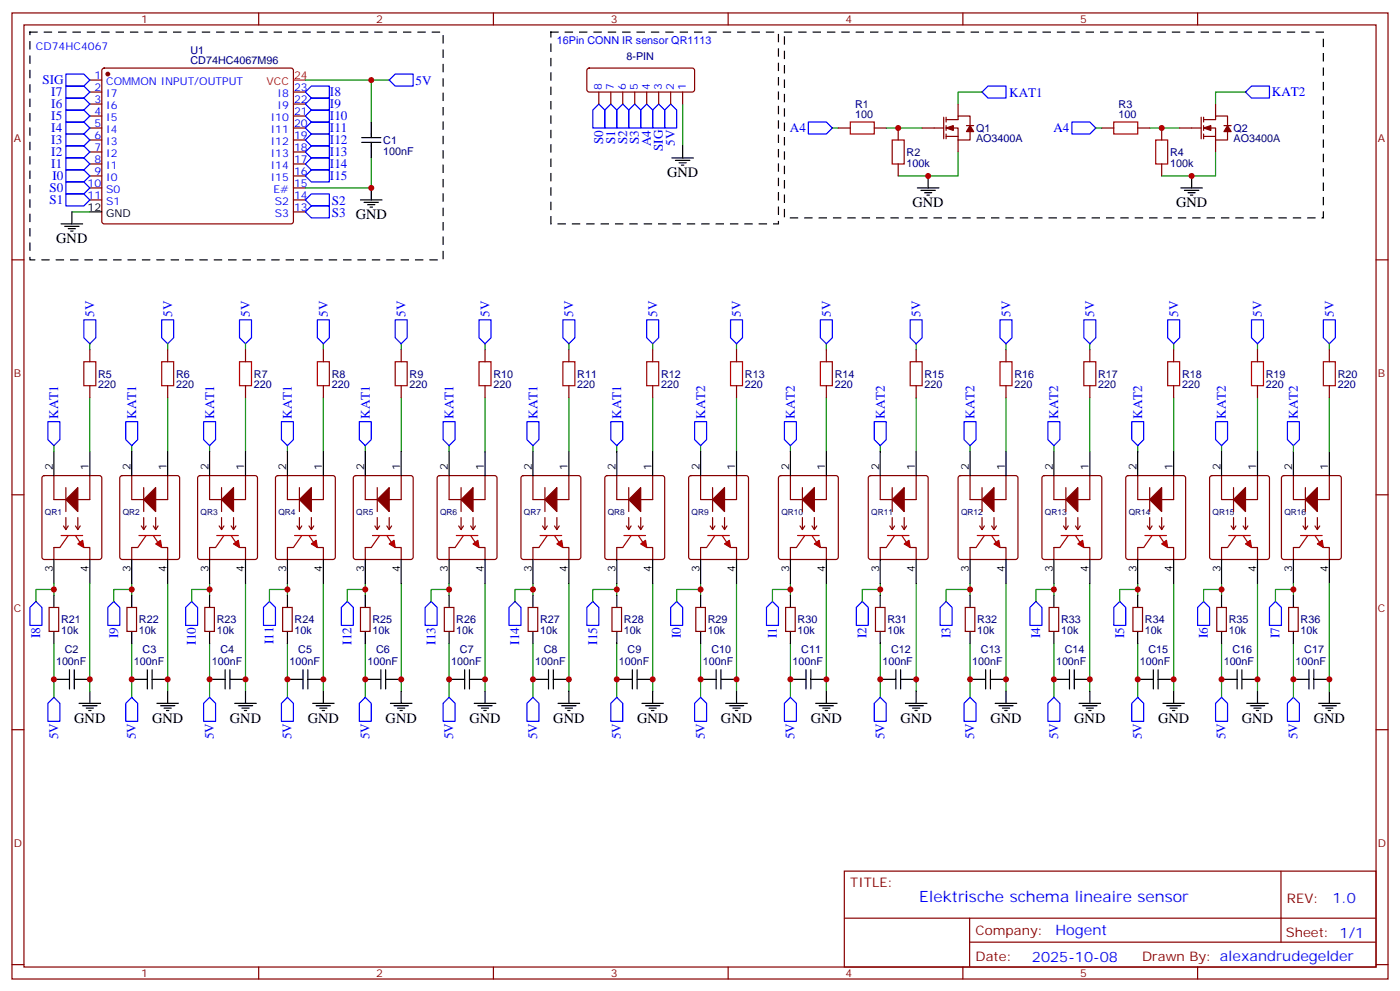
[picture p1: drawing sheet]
<svg xmlns="http://www.w3.org/2000/svg" width="412mm" height="292mm" viewBox="0 0 412 292" stroke-linecap="round" stroke-linejoin="round" font-family="sans-serif">
<g fill="none" stroke="#870000" stroke-width=".35">
<path d="M3.5 3.8h405.4v284.3h-405.4zM7.1 7.3h398.2v277.3h-398.2zM76.2 3.8v3.5M145.3 3.8v3.5M214.5 3.8v3.5M283.6 3.8v3.5M352.8 3.8v3.5M26.5 37.7h3.5M26.5 23.6h3.5M26.5 27.1h3.5M26.5 30.6h3.5M26.5 34.1h3.5"/>
<path d="M30.2 20.2l.5-.2h55l.5 .2 .2 .5v44.5l-.2 .5-.5 .2h-55l-.5-.2-.2-.5v-44.5zM86.4 37.7h3.6M86.4 27.1h3.6M86.4 30.6h3.6M86.4 34.1h3.6M173.1 20.2l.5-.2h30.3l.5 .2 .2 .5v5.7l-.2 .5-.5 .2h-30.3l-.5-.2-.2-.5v-5.7zM176.4 27.1v3.5M179.9 27.1v3.5M183.4 27.1v3.5M187 27.1v3.5M190.5 27.1v3.5M194 27.1v3.5"/>
<path d="M197.6 27.1v3.5M201.1 27.1v3.5M246.9 37.7h3.6M257.5 37.7h3.6M264.6 37.7v3.5M271.6 37.7h6.4M278 34.5v6.4M278.7 35.2h3.5v-1.1h3.6v3.6M278.7 37.7h3.5v3.5M278.7 34.5v1.4M278.7 37v1.4M278.7 39.4v1.5"/>
<path d="M282.2 30.6v3.5M284.7 37h2.1M285.8 38.4v2.8h-3.6M324.6 37.7h3.5M335.1 37.7h3.6M342.2 37.7v3.5M347.5 37.7h6.3M353.8 34.5v6.4M354.5 35.2h3.6v-1.1h3.5v3.6M354.5 37.7h3.6v3.5M354.5 34.5v1.4M354.5 37v1.4"/>
<path d="M354.5 39.4v1.5M358.1 30.6v3.5M360.5 37h2.2M361.6 38.4v2.8h-3.5M26.5 41.2h3.5M26.5 44.7h3.5M26.5 48.3h3.5M26.5 51.8h3.5M26.5 55.3h3.5M26.5 58.8h3.5M86.4 41.2h3.6M86.4 44.7h3.6"/>
<path d="M86.4 48.3h3.6M86.4 51.8h3.6M86.4 55.3h3.6M86.4 58.8h3.6M264.6 48.3v3.5M278.7 40.1h3.5M282.2 41.2v3.5M342.2 48.3v3.5M354.5 40.1h3.6M358.1 41.2v3.5M3.5 76.5h3.6M86.4 62.4h3.6"/>
<path d="M405.3 76.5h3.6M26.5 102.9v3.6M26.5 113.5v3.6M49.4 102.9v3.6M49.4 113.5v3.6M72.3 102.9v3.6M72.3 113.5v3.6M95.2 102.9v3.6M95.2 113.5v3.6M118.2 102.9v3.6M118.2 113.5v3.6M142.9 102.9v3.6"/>
<path d="M142.9 113.5v3.6M167.6 102.9v3.6M167.6 113.5v3.6M192.3 102.9v3.6M192.3 113.5v3.6M217 102.9v3.6M217 113.5v3.6M243.4 102.9v3.6M243.4 113.5v3.6M269.9 102.9v3.6M269.9 113.5v3.6M296.3 102.9v3.6"/>
<path d="M296.3 113.5v3.6M321 102.9v3.6M321 113.5v3.6M345.7 102.9v3.6M345.7 113.5v3.6M370.4 102.9v3.6M370.4 113.5v3.6M391.6 102.9v3.6M391.6 113.5v3.6M15.9 140v7h10.6v-7M38.8 140v7h10.6v-7M61.7 140v7h10.6v-7"/>
<path d="M84.7 140v7h10.5v-7M107.6 140v7h10.6v-7M132.3 140v7h10.6v-7M157 140v7h10.6v-7M181.7 140v7h10.6v-7M206.4 140v7h10.6v-7M232.8 140v7h10.6v-7M259.3 140v7h10.6v-7M285.8 140v7h10.5v-7M310.4 140v7h10.6v-7M335.1 140v7h10.6v-7M359.8 140v7h10.6v-7"/>
<path d="M381 140v7h10.6v-7M3.5 145.6h3.6M12.6 140.2l.5-.2h16.2l.5 .2 .2 .5v23.3l-.2 .5-.5 .2h-16.2l-.5-.3-.3-.4v-23.3zM18.7 154.8l.7 1.1M19.4 143.5v7.1M19.4 152.3v3.6M20.1 154.8l-.7 1.1M22.2 154.8l.7 1.1M22.9 152.3v3.6M23.6 154.8l-.7 1.1M35.5 140.2l.5-.2h16.2l.5 .2 .2 .5v23.3l-.2 .5-.5 .2h-16.2l-.5-.3-.2-.4v-23.3zM41.6 154.8l.7 1.1"/>
<path d="M42.3 143.5v7.1M42.3 152.3v3.6M43 154.8l-.7 1.1M45.2 154.8l.7 1.1M45.9 152.3v3.6M46.6 154.8l-.7 1.1M58.4 140.2l.5-.2h16.2l.5 .2 .2 .5v23.3l-.2 .5-.5 .2h-16.2l-.5-.3-.2-.4v-23.3zM64.6 154.8l.7 1.1M65.3 143.5v7.1M65.3 152.3v3.6M66 154.8l-.7 1.1M68.1 154.8l.7 1.1"/>
<path d="M68.8 152.3v3.6M69.5 154.8l-.7 1.1M81.4 140.2l.4-.2h16.3l.5 .2 .2 .5v23.3l-.3 .5-.4 .2h-16.3l-.5-.3-.2-.4v-23.3zM87.5 154.8l.7 1.1M88.2 143.5v7.1M88.2 152.3v3.6M88.9 154.8l-.7 1.1M91 154.8l.7 1.1M91.7 152.3v3.6M92.4 154.8l-.7 1.1M104.3 140.2l.5-.2h16.2l.5 .2 .2 .5v23.3l-.2 .5-.5 .2h-16.2l-.5-.3-.2-.4v-23.3zM110.4 154.8l.7 1.1"/>
<path d="M111.1 143.5v7.1M111.1 152.3v3.6M111.8 154.8l-.7 1.1M113.9 154.8l.8 1.1M114.7 152.3v3.6M115.4 154.8l-.7 1.1M129 140.2l.5-.2h16.2l.5 .2 .2 .5v23.3l-.2 .5-.5 .2h-16.2l-.5-.3-.2-.4v-23.3zM135.1 154.8l.7 1.1M135.8 143.5v7.1M135.8 152.3v3.6M136.5 154.8l-.7 1.1M138.6 154.8l.7 1.1"/>
<path d="M139.3 152.3v3.6M140.1 154.8l-.8 1.1M153.7 140.2l.5-.2h16.2l.5 .2 .2 .5v23.3l-.2 .5-.5 .2h-16.2l-.5-.3-.2-.4v-23.3zM159.8 154.8l.7 1.1M160.5 143.5v7.1M160.5 152.3v3.6M161.2 154.8l-.7 1.1M163.3 154.8l.7 1.1M164 152.3v3.6M164.7 154.8l-.7 1.1M178.4 140.2l.5-.2h16.2l.5 .2 .2 .5v23.3l-.2 .5-.5 .2h-16.2l-.5-.3-.2-.4v-23.3zM184.5 154.8l.7 1.1"/>
<path d="M185.2 143.5v7.1M185.2 152.3v3.6M185.9 154.8l-.7 1.1M188 154.8l.7 1.1M188.7 152.3v3.6M189.4 154.8l-.7 1.1M203.1 140.2l.5-.2h16.2l.5 .2 .2 .5v23.3l-.2 .5-.5 .2h-16.2l-.5-.3-.3-.4v-23.3zM209.2 154.8l.7 1.1M209.9 143.5v7.1M209.9 152.3v3.6M210.6 154.8l-.7 1.1M212.7 154.8l.7 1.1"/>
<path d="M213.4 152.3v3.6M214.1 154.8l-.7 1.1M229.5 140.2l.5-.2h16.2l.5 .2 .2 .5v23.3l-.2 .5-.5 .2h-16.2l-.5-.3-.2-.4v-23.3zM235.7 154.8l.7 1.1M236.4 143.5v7.1M236.4 152.3v3.6M237.1 154.8l-.7 1.1M239.2 154.8l.7 1.1M239.9 152.3v3.6M240.6 154.8l-.7 1.1M256 140.2l.5-.2h16.2l.5 .2 .2 .5v23.3l-.2 .5-.5 .2h-16.2l-.5-.3-.2-.4v-23.3zM262.1 154.8l.7 1.1"/>
<path d="M262.8 143.5v7.1M262.8 152.3v3.6M263.5 154.8l-.7 1.1M265.6 154.8l.7 1.1M266.3 152.3v3.6M267.1 154.8l-.8 1.1M282.5 140.2l.4-.2h16.3l.5 .2 .2 .5v23.3l-.3 .5-.4 .2h-16.3l-.5-.3-.2-.4v-23.3zM288.6 154.8l.7 1.1M289.3 143.5v7.1M289.3 152.3v3.6M290 154.8l-.7 1.1M292.1 154.8l.7 1.1"/>
<path d="M292.8 152.3v3.6M293.5 154.8l-.7 1.1M307.2 140.2l.4-.2h16.2l.5 .2 .3 .5v23.3l-.3 .5-.5 .2h-16.2l-.5-.3-.2-.4v-23.3zM313.3 154.8l.7 1.1M314 143.5v7.1M314 152.3v3.6M314.7 154.8l-.7 1.1M316.8 154.8l.7 1.1M317.5 152.3v3.6M318.2 154.8l-.7 1.1M331.8 140.2l.5-.2h16.2l.5 .2 .2 .5v23.3l-.2 .5-.5 .2h-16.2l-.5-.3-.2-.4v-23.3zM338 154.8l.7 1.1"/>
<path d="M338.7 143.5v7.1M338.7 152.3v3.6M339.4 154.8l-.7 1.1M341.5 154.8l.7 1.1M342.2 152.3v3.6M342.9 154.8l-.7 1.1M356.5 140.2l.5-.2h16.2l.5 .2 .2 .5v23.3l-.2 .5-.5 .2h-16.2l-.5-.3-.2-.4v-23.3zM362.7 154.8l.7 1.1M363.4 143.5v7.1M363.4 152.3v3.6M364.1 154.8l-.7 1.1M366.2 154.8l.7 1.1"/>
<path d="M366.9 152.3v3.6M367.6 154.8l-.7 1.1M377.7 140.2l.5-.2h16.2l.5 .2 .2 .5v23.3l-.2 .5-.5 .2h-16.2l-.5-.3-.2-.4v-23.3zM383.8 154.8l.7 1.1M384.5 143.5v7.1M384.5 152.3v3.6M385.2 154.8l-.7 1.1M387.3 154.8l.8 1.1M388.1 152.3v3.6M388.8 154.8l-.7 1.1M405.3 145.6h3.6M14.5 178.8h2.8v7h-2.8z"/>
<path d="M17.6 161.1h-1.7v3.6M24.7 161.1h1.8v3.6M37.4 178.8h2.8v7h-2.8zM40.6 161.1h-1.8v3.6M47.6 161.1h1.8v3.6M60.3 178.8h2.8v7h-2.8zM63.5 161.1h-1.8v3.6M70.6 161.1h1.7v3.6M83.3 178.8h2.8v7h-2.8zM86.4 161.1h-1.7v3.6M93.5 161.1h1.7v3.6M106.2 178.8h2.8v7h-2.8z"/>
<path d="M109.4 161.1h-1.8v3.6M116.4 161.1h1.8v3.6M130.9 178.8h2.8v7h-2.8zM134.1 161.1h-1.8v3.6M141.1 161.1h1.8v3.6M155.6 178.8h2.8v7h-2.8zM158.7 161.1h-1.7v3.6M165.8 161.1h1.8v3.6M180.3 178.8h2.8v7h-2.8zM183.4 161.1h-1.7v3.6M190.5 161.1h1.8v3.6M205 178.8h2.8v7h-2.8z"/>
<path d="M208.1 161.1h-1.7v3.6M215.2 161.1h1.8v3.6M231.4 178.8h2.8v7h-2.8zM234.6 161.1h-1.8v3.6M241.7 161.1h1.7v3.6M257.9 178.8h2.8v7h-2.8zM261.1 161.1h-1.8v3.6M268.1 161.1h1.8v3.6M284.3 178.8h2.9v7h-2.9zM287.5 161.1h-1.7v3.6M294.6 161.1h1.7v3.6M309 178.8h2.9v7h-2.9z"/>
<path d="M312.2 161.1h-1.8v3.6M319.3 161.1h1.7v3.6M333.7 178.8h2.8v7h-2.8zM336.9 161.1h-1.8v3.6M344 161.1h1.7v3.6M358.4 178.8h2.8v7h-2.8zM361.6 161.1h-1.8v3.6M368.7 161.1h1.7v3.6M379.6 178.8h2.8v7h-2.8zM382.8 161.1h-1.8v3.6M389.8 161.1h1.8v3.6M3.5 214.8h3.6"/>
<path d="M405.3 214.8h3.6M248.7 256.4h156.6v28.2h-156.6zM377.3 256.4v20.9M248.7 270.2h156.5M285.6 277.3h119.6M285.6 270.2v14.2M3.5 283.9h3.6M76.2 284.6v3.5M145.3 284.6v3.5M214.5 284.6v3.5M283.6 284.6v3.5M352.8 284.6v3.5"/>
<path d="M405.3 283.9h3.6"/>
</g>
<g fill="#870000" stroke="#870000" stroke-width=".35">
<path d="M19.4 147l3.5-3.5v7.1z"/>
<path d="M42.3 147l3.6-3.5v7.1z"/>
<path d="M65.3 147l3.5-3.5v7.1z"/>
<path d="M88.2 147l3.5-3.5v7.1z"/>
<path d="M111.1 147l3.6-3.5v7.1z"/>
<path d="M135.8 147l3.5-3.5v7.1z"/>
<path d="M160.5 147l3.5-3.5v7.1z"/>
<path d="M185.2 147l3.5-3.5v7.1z"/>
<path d="M209.9 147l3.5-3.5v7.1z"/>
<path d="M236.4 147l3.5-3.5v7.1z"/>
<path d="M262.8 147l3.5-3.5v7.1z"/>
<path d="M289.3 147l3.5-3.5v7.1z"/>
<path d="M314 147l3.5-3.5v7.1z"/>
<path d="M338.7 147l3.5-3.5v7.1z"/>
<path d="M363.4 147l3.5-3.5v7.1z"/>
<path d="M384.5 147l3.6-3.5v7.1z"/>
<path d="M278.7 37.7l2.1-.7v1.4z"/>
<path d="M285.8 37l1 1.7h-2.1z"/>
<path d="M354.5 37.7l2.2-.7v1.4z"/>
<path d="M361.6 37l1.1 1.7h-2.2z"/>
<circle cx="31.7" cy="21.8" r=".53"/>
</g>
<g fill="none" stroke="#000" stroke-width=".35">
<path d="M109.4 35.9v4.6M106.2 58.8h6.3M106.5 40.5h5.7M106.5 41.9h5.7M107.2 59.5h4.3M109.4 41.9v4.6M109.4 55.3v3.5M197.9 46.5h6.4M199 47.2h4.2M200 47.9h2.1M200.7 48.6h.7M201.1 43v3.5"/>
<path d="M270.2 55.3h6.4M271.3 56h4.2M272.3 56.7h2.2M273 57.4h.8M273.4 51.8v3.5M347.8 55.3h6.4M348.9 56h4.2M350 56.7h2.1M350.7 57.4h.7M351 51.8v3.5M18 65.9h6.3M19 66.6h4.3"/>
<path d="M20.1 67.3h2.1M20.8 68h.7M21.2 62.4v3.5M26.5 62.4h3.5M108.3 60.3h2.1M109 61h.7M15.9 132.9v7.1M26.5 132.9v7.1M38.8 132.9v7.1M49.4 132.9v7.1M61.7 132.9v7.1M72.3 132.9v7.1"/>
<path d="M84.7 132.9v7.1M95.2 132.9v7.1M107.6 132.9v7.1M118.2 132.9v7.1M132.3 132.9v7.1M142.9 132.9v7.1M157 132.9v7.1M167.6 132.9v7.1M181.7 132.9v7.1M192.3 132.9v7.1M206.4 132.9v7.1M217 132.9v7.1"/>
<path d="M232.8 132.9v7.1M243.4 132.9v7.1M259.3 132.9v7.1M269.9 132.9v7.1M285.8 132.9v7.1M296.3 132.9v7.1M310.4 132.9v7.1M321 132.9v7.1M335.1 132.9v7.1M345.7 132.9v7.1M359.8 132.9v7.1M370.4 132.9v7.1"/>
<path d="M381 132.9v7.1M391.6 132.9v7.1M15.9 164.7v7M15.9 175.3v3.5M26.5 164.7v7M38.8 164.7v7M38.8 175.3v3.5M49.4 164.7v7M61.7 164.7v7M61.7 175.3v3.5M72.3 164.7v7M84.7 164.7v7"/>
<path d="M84.7 175.3v3.5M95.2 164.7v7M107.6 164.7v7M107.6 175.3v3.5M118.2 164.7v7M132.3 164.7v7M132.3 175.3v3.5M142.9 164.7v7M157 164.7v7M157 175.3v3.5M167.6 164.7v7M181.7 164.7v7"/>
<path d="M181.7 175.3v3.5M192.3 164.7v7M206.4 164.7v7M206.4 175.3v3.5M217 164.7v7M232.8 164.7v7M232.8 175.3v3.5M243.4 164.7v7M259.3 164.7v7M259.3 175.3v3.5M269.9 164.7v7M285.8 164.7v7"/>
<path d="M285.8 175.3v3.5M296.3 164.7v7M310.4 164.7v7M310.4 175.3v3.5M321 164.7v7M335.1 164.7v7M335.1 175.3v3.5M345.7 164.7v7M359.8 164.7v7M359.8 175.3v3.5M370.4 164.7v7M381 164.7v7"/>
<path d="M381 175.3v3.5M391.6 164.7v7M15.9 185.8v3.6M15.9 200h4.6M20.5 197.1v5.7M21.9 197.1v5.7M21.9 200h4.6M38.8 200h4.6M38.8 185.8v3.6M43.4 197.1v5.7M44.8 200h4.6M44.8 197.1v5.7"/>
<path d="M61.7 200h4.6M61.7 185.8v3.6M66.3 197.1v5.7M67.7 200h4.6M67.7 197.1v5.7M84.7 200h4.6M84.7 185.8v3.6M89.3 197.1v5.7M90.7 200h4.5M90.7 197.1v5.7M107.6 200h4.6M107.6 185.8v3.6"/>
<path d="M112.2 197.1v5.7M113.6 200h4.6M113.6 197.1v5.7M132.3 200h4.6M132.3 185.8v3.6M136.9 197.1v5.7M138.3 200h4.6M138.3 197.1v5.7M157 200h4.6M157 185.8v3.6M161.6 197.1v5.7M163 200h4.6"/>
<path d="M163 197.1v5.7M181.7 200h4.6M181.7 185.8v3.6M186.3 197.1v5.7M187.7 200h4.6M187.7 197.1v5.7M206.4 200h4.6M206.4 185.8v3.6M211 197.1v5.7M212.4 200h4.6M212.4 197.1v5.7M232.8 200h4.6"/>
<path d="M232.8 185.8v3.6M237.4 197.1v5.7M238.8 200h4.6M238.8 197.1v5.7M259.3 200h4.6M259.3 185.8v3.6M263.9 197.1v5.7M265.3 200h4.6M265.3 197.1v5.7M285.8 200h4.5M285.8 185.8v3.6M290.3 197.1v5.7"/>
<path d="M291.7 200h4.6M291.7 197.1v5.7M310.4 200h4.6M310.4 185.8v3.6M315 197.1v5.7M316.4 200h4.6M316.4 197.1v5.7M335.1 200h4.6M335.1 185.8v3.6M339.7 197.1v5.7M341.1 200h4.6M341.1 197.1v5.7"/>
<path d="M359.8 200h4.6M359.8 185.8v3.6M364.4 197.1v5.7M365.8 200h4.6M365.8 197.1v5.7M381 200h4.6M381 185.8v3.6M385.6 197.1v5.7M387 200h4.6M387 197.1v5.7M23.3 207h6.3M24.3 207.7h4.3"/>
<path d="M25.4 208.4h2.1M26.1 209.1h.7M26.5 203.5v3.5M46.2 207h6.4M47.3 207.7h4.2M48.3 208.4h2.1M49 209.1h.7M49.4 203.5v3.5M69.1 207h6.4M70.2 207.7h4.2M71.3 208.4h2.1M72 209.1h.7"/>
<path d="M72.3 203.5v3.5M92.1 207h6.3M93.1 207.7h4.3M94.2 208.4h2.1M94.9 209.1h.7M95.2 203.5v3.5M115 207h6.4M116.1 207.7h4.2M117.1 208.4h2.1M117.8 209.1h.7M118.2 203.5v3.5M139.7 207h6.3"/>
<path d="M140.8 207.7h4.2M141.8 208.4h2.1M142.5 209.1h.7M142.9 203.5v3.5M164.4 207h6.3M165.5 207.7h4.2M166.5 208.4h2.1M167.2 209.1h.7M167.6 203.5v3.5M189.1 207h6.3M190.1 207.7h4.3M191.2 208.4h2.1"/>
<path d="M191.9 209.1h.7M192.3 203.5v3.5M213.8 207h6.3M214.8 207.7h4.3M215.9 208.4h2.1M216.6 209.1h.7M217 203.5v3.5M240.2 207h6.4M241.3 207.7h4.2M242.4 208.4h2.1M243.1 209.1h.7M243.4 203.5v3.5"/>
<path d="M266.7 207h6.3M267.8 207.7h4.2M268.8 208.4h2.1M269.5 209.1h.7M269.9 203.5v3.5M293.2 207h6.3M294.2 207.7h4.2M295.3 208.4h2.1M296 209.1h.7M296.3 203.5v3.5M317.9 207h6.3M318.9 207.7h4.2"/>
<path d="M320 208.4h2.1M320.7 209.1h.7M321 203.5v3.5M342.5 207h6.4M343.6 207.7h4.2M344.7 208.4h2.1M345.4 209.1h.7M345.7 203.5v3.5M367.2 207h6.4M368.3 207.7h4.2M369.4 208.4h2.1M370.1 209.1h.7"/>
<path d="M370.4 203.5v3.5M388.4 207h6.4M389.5 207.7h4.2M390.5 208.4h2.1M391.2 209.1h.7M391.6 203.5v3.5"/>
</g>
<g fill="#a10000" stroke="#a10000" stroke-width=".35">
<path d="M22.9 160.1l1.4-1.1 .4 2.1z"/>
<path d="M45.9 160.1l1.4-1.1 .3 2.1z"/>
<path d="M68.8 160.1l1.4-1.1 .4 2.1z"/>
<path d="M91.7 160.1l1.4-1.1 .4 2.1z"/>
<path d="M114.7 160.1l1.4-1.1 .3 2.1z"/>
<path d="M139.3 160.1l1.5-1.1 .3 2.1z"/>
<path d="M164 160.1l1.5-1.1 .3 2.1z"/>
<path d="M188.7 160.1l1.4-1.1 .4 2.1z"/>
<path d="M213.4 160.1l1.4-1.1 .4 2.1z"/>
<path d="M239.9 160.1l1.4-1.1 .4 2.1z"/>
<path d="M266.3 160.1l1.5-1.1 .3 2.1z"/>
<path d="M292.8 160.1l1.4-1.1 .4 2.1z"/>
<path d="M317.5 160.1l1.4-1.1 .4 2.1z"/>
<path d="M342.2 160.1l1.4-1.1 .4 2.1z"/>
<path d="M366.9 160.1l1.4-1.1 .4 2.1z"/>
<path d="M388.1 160.1l1.4-1.1 .3 2.1z"/>
</g>
<g fill="none" stroke="#a10000" stroke-width=".35">
<path d="M250.5 35.9h7v3.5h-7zM328.1 35.9h7v3.5h-7zM262.8 41.2h3.5v7.1h-3.5zM340.4 41.2h3.6v7.1h-3.6zM24.7 106.5h3.5v7h-3.5zM47.6 106.5h3.6v7h-3.6zM70.6 106.5h3.5v7h-3.5zM93.5 106.5h3.5v7h-3.5zM116.4 106.5h3.5v7h-3.5zM141.1 106.5h3.5v7h-3.5zM165.8 106.5h3.5v7h-3.5zM190.5 106.5h3.5v7h-3.5z"/>
<path d="M215.2 106.5h3.5v7h-3.5zM241.7 106.5h3.5v7h-3.5zM268.1 106.5h3.5v7h-3.5zM294.6 106.5h3.5v7h-3.5zM319.3 106.5h3.5v7h-3.5zM344 106.5h3.5v7h-3.5zM368.7 106.5h3.5v7h-3.5zM389.8 106.5h3.5v7h-3.5zM18 157.6h6.3M20.1 157.6l-2.5 3.5M22.2 157.6l1.4 2.1M40.9 157.6h6.4"/>
<path d="M43 157.6l-2.4 3.5M45.2 157.6l1.4 2.1M63.9 157.6h6.3M66 157.6l-2.5 3.5M68.1 157.6l1.4 2.1M86.8 157.6h6.3M88.9 157.6l-2.5 3.5M91 157.6l1.4 2.1M109.7 157.6h6.4M111.8 157.6l-2.4 3.5M113.9 157.6l1.5 2.1M134.4 157.6h6.4"/>
<path d="M136.5 157.6l-2.4 3.5M138.6 157.6l1.5 2.1M159.1 157.6h6.4M161.2 157.6l-2.5 3.5M163.3 157.6l1.4 2.1M183.8 157.6h6.3M185.9 157.6l-2.5 3.5M188 157.6l1.4 2.1M208.5 157.6h6.3M210.6 157.6l-2.5 3.5M212.7 157.6l1.4 2.1M234.9 157.6h6.4"/>
<path d="M237.1 157.6l-2.5 3.5M239.2 157.6l1.4 2.1M261.4 157.6h6.4M263.5 157.6l-2.4 3.5M265.6 157.6l1.5 2.1M287.9 157.6h6.3M290 157.6l-2.5 3.5M292.1 157.6l1.4 2.1M312.6 157.6h6.3M314.7 157.6l-2.5 3.5M316.8 157.6l1.4 2.1M337.3 157.6h6.3"/>
<path d="M339.4 157.6l-2.5 3.5M341.5 157.6l1.4 2.1M361.9 157.6h6.4M364.1 157.6l-2.5 3.5M366.2 157.6l1.4 2.1M383.1 157.6h6.4M385.2 157.6l-2.4 3.5M387.3 157.6l1.5 2.1"/>
</g>
<g fill="none" stroke="#008700" stroke-width=".35">
<path d="M90 23.6h24.7M109.4 23.6v12.3M201.1 30.6v12.4M245.2 37.7h1.7M261.1 37.7h10.5M289.3 27.1h-7.1v3.5M322.8 37.7h1.8M338.7 37.7h8.8M366.9 27.1h-8.8v3.5M109.4 46.5v8.8h-19.4M282.2 44.7v7.1h-17.6M358.1 44.7v7.1h-15.9"/>
<path d="M21.2 62.4h5.3M26.5 117.1v15.8M26.5 101.2v1.7M49.4 117.1v15.8M49.4 101.2v1.7M72.3 117.1v15.8M72.3 101.2v1.7M95.2 117.1v15.8M95.2 101.2v1.7M118.2 117.1v15.8M118.2 101.2v1.7M142.9 117.1v15.8"/>
<path d="M142.9 101.2v1.7M167.6 117.1v15.8M167.6 101.2v1.7M192.3 117.1v15.8M192.3 101.2v1.7M217 117.1v15.8M217 101.2v1.7M243.4 117.1v15.8M243.4 101.2v1.7M269.9 117.1v15.8M269.9 101.2v1.7M296.3 117.1v15.8"/>
<path d="M296.3 101.2v1.7M321 101.2v1.7M321 117.1v15.8M345.7 117.1v15.8M345.7 101.2v1.7M370.4 117.1v15.8M370.4 101.2v1.7M391.6 117.1v15.8M391.6 101.2v1.7M15.9 131.2v1.7M38.8 131.2v1.7M61.7 131.2v1.7"/>
<path d="M84.7 131.2v1.7M107.6 131.2v1.7M132.3 131.2v1.7M157 131.2v1.7M181.7 131.2v1.7M206.4 131.2v1.7M232.8 131.2v1.7M259.3 131.2v1.7M285.8 131.2v1.7M310.4 131.2v1.7M335.1 131.2v1.7M359.8 131.2v1.7"/>
<path d="M381 131.2v1.7M15.9 173.5h-5.3v3.5M15.9 171.7v3.6M26.5 171.7v31.8M38.8 173.5h-5.3v3.5M38.8 171.7v3.6M49.4 171.7v31.8M61.7 173.5h-5.3v3.5M61.7 171.7v3.6M72.3 171.7v31.8M84.7 173.5h-5.3v3.5M84.7 171.7v3.6"/>
<path d="M95.2 171.7v31.8M107.6 173.5h-5.3v3.5M107.6 171.7v3.6M118.2 171.7v31.8M132.3 173.5h-5.3v3.5M132.3 171.7v3.6M142.9 171.7v31.8M157 173.5h-5.3v3.5M157 171.7v3.6M167.6 171.7v31.8M181.7 173.5h-7.1v3.5M181.7 171.7v3.6"/>
<path d="M192.3 171.7v31.8M206.4 173.5h-7.1v3.5M206.4 171.7v3.6M217 171.7v31.8M232.8 173.5h-5.3v3.5M232.8 171.7v3.6M243.4 171.7v31.8M259.3 173.5h-5.3v3.5M259.3 171.7v3.6M269.9 171.7v31.8M285.8 173.5h-7.1v3.5M285.8 171.7v3.6"/>
<path d="M296.3 171.7v31.8M310.4 173.5h-5.2v3.5M310.4 171.7v3.6M321 171.7v31.8M335.1 173.5h-5.3v3.5M335.1 171.7v3.6M345.7 171.7v31.8M359.8 173.5h-5.3v3.5M359.8 171.7v3.6M370.4 171.7v31.8M381 173.5h-5.3v3.5M381 171.7v3.6"/>
<path d="M391.6 171.7v31.8M15.9 189.4v15.8M38.8 189.4v15.8M61.7 189.4v15.8M84.7 189.4v15.8M107.6 189.4v15.8M132.3 189.4v15.8M157 189.4v15.8M181.7 189.4v15.8M206.4 189.4v15.8M232.8 189.4v15.8M259.3 189.4v15.8"/>
<path d="M285.8 189.4v15.8M310.4 189.4v15.8M335.1 189.4v15.8M359.8 189.4v15.8M381 189.4v15.8"/>
</g>
<g fill="none" stroke="#00f" stroke-width=".35">
<path d="M19.4 21.8h5.3l1.8 1.8-1.8 1.7h-5.3zM19.4 25.3h5.3l1.8 1.8-1.8 1.8h-5.3zM19.4 28.9h5.3l1.8 1.7-1.8 1.8h-5.3zM19.4 32.4h5.3l1.8 1.7-1.8 1.8h-5.3zM19.4 35.9h5.3l1.8 1.8-1.8 1.7h-5.3zM19.4 39.4h5.3l1.8 1.8-1.8 1.8h-5.3zM90 27.1l1.7-1.8h5.3v3.6h-5.3zM90 30.6l1.7-1.7h5.3v3.5h-5.3zM90 34.1l1.7-1.7h5.3v3.5h-5.3zM90 37.7l1.7-1.8h5.3v3.5h-5.3zM116.4 21.8h5.3v3.5h-5.3l-1.7-1.7zM176.4 30.6l1.8 1.8v5.3h-3.6v-5.3z"/>
<path d="M179.9 30.6l1.8 1.8v5.3h-3.5v-5.3zM183.4 30.6l1.8 1.8v5.3h-3.5v-5.3zM187 30.6l1.7 1.8v5.3h-3.5v-5.3zM190.5 30.6l1.8 1.8v5.3h-3.6v-5.3zM194 30.6l1.8 1.8v5.3h-3.5v-5.3zM197.6 30.6l1.7 1.8v5.3h-3.5v-5.3zM238.1 35.9h5.3l1.8 1.8-1.8 1.7h-5.3zM289.3 27.1l1.7-1.8h5.3v3.6h-5.3zM315.7 35.9h5.3l1.8 1.8-1.8 1.7h-5.3zM366.9 27.1l1.8-1.8h5.2v3.6h-5.2zM19.4 43h5.3l1.8 1.7-1.8 1.8h-5.3zM19.4 46.5h5.3l1.8 1.8-1.8 1.7h-5.3z"/>
<path d="M19.4 50h5.3l1.8 1.8-1.8 1.8h-5.3zM19.4 53.6h5.3l1.8 1.7-1.8 1.8h-5.3zM19.4 57.1h5.3l1.8 1.7-1.8 1.8h-5.3zM90 41.2l1.7-1.8h5.3v3.6h-5.3zM90 44.7l1.7-1.7h5.3v3.5h-5.3zM90 48.3l1.7-1.8h5.3v3.5h-5.3zM90 51.8l1.7-1.8h5.3v3.6h-5.3zM90 58.8l1.7-1.7h5.3v3.5h-5.3zM90 62.4l1.7-1.8h5.3v3.5h-5.3zM24.7 94.1h3.5v5.3l-1.7 1.8-1.8-1.8zM47.6 94.1h3.6v5.3l-1.8 1.8-1.8-1.8zM70.6 94.1h3.5v5.3l-1.8 1.8-1.7-1.8z"/>
<path d="M93.5 94.1h3.5v5.3l-1.8 1.8-1.7-1.8zM116.4 94.1h3.5v5.3l-1.7 1.8-1.8-1.8zM141.1 94.1h3.5v5.3l-1.7 1.8-1.8-1.8zM165.8 94.1h3.5v5.3l-1.7 1.8-1.8-1.8zM190.5 94.1h3.5v5.3l-1.7 1.8-1.8-1.8zM215.2 94.1h3.5v5.3l-1.7 1.8-1.8-1.8zM241.7 94.1h3.5v5.3l-1.8 1.8-1.7-1.8zM268.1 94.1h3.5v5.3l-1.7 1.8-1.8-1.8zM294.6 94.1h3.5v5.3l-1.8 1.8-1.7-1.8zM319.3 94.1h3.5v5.3l-1.8 1.8-1.7-1.8zM344 94.1h3.5v5.3l-1.8 1.8-1.7-1.8zM368.7 94.1h3.5v5.3l-1.8 1.8-1.7-1.8z"/>
<path d="M389.8 94.1h3.5v5.3l-1.7 1.8-1.8-1.8zM14.1 124.1h3.5v5.3l-1.7 1.8-1.8-1.8zM37 124.1h3.6v5.3l-1.8 1.8-1.8-1.8zM60 124.1h3.5v5.3l-1.8 1.8-1.7-1.8zM82.9 124.1h3.5v5.3l-1.7 1.8-1.8-1.8zM105.8 124.1h3.6v5.3l-1.8 1.8-1.8-1.8zM130.5 124.1h3.6v5.3l-1.8 1.8-1.8-1.8zM155.2 124.1h3.5v5.3l-1.7 1.8-1.8-1.8zM179.9 124.1h3.5v5.3l-1.7 1.8-1.8-1.8zM204.6 124.1h3.5v5.3l-1.7 1.8-1.8-1.8zM231.1 124.1h3.5v5.3l-1.8 1.8-1.7-1.8zM257.5 124.1h3.6v5.3l-1.8 1.8-1.8-1.8z"/>
<path d="M284 124.1h3.5v5.3l-1.7 1.8-1.8-1.8zM308.7 124.1h3.5v5.3l-1.8 1.8-1.7-1.8zM333.4 124.1h3.5v5.3l-1.8 1.8-1.7-1.8zM358.1 124.1h3.5v5.3l-1.8 1.8-1.7-1.8zM379.2 124.1h3.6v5.3l-1.8 1.8-1.8-1.8zM8.8 178.8l1.8-1.8 1.7 1.8v5.3h-3.5zM33.5 177l1.8 1.8v5.3h-3.6v-5.3zM54.7 178.8l1.7-1.8 1.8 1.8v5.3h-3.5zM79.4 177l1.7 1.8v5.3h-3.5v-5.3zM102.3 177l1.8 1.8v5.3h-3.6v-5.3zM127 177l1.8 1.8v5.3h-3.6v-5.3zM151.7 177l1.8 1.8v5.3h-3.6v-5.3z"/>
<path d="M174.6 177l1.8 1.8v5.3h-3.5v-5.3zM199.3 177l1.8 1.8v5.3h-3.5v-5.3zM227.5 177l1.8 1.8v5.3h-3.5v-5.3zM254 177l1.8 1.8v5.3h-3.6v-5.3zM278.7 177l1.8 1.8v5.3h-3.6v-5.3zM303.4 178.8l1.8-1.8 1.7 1.8v5.3h-3.5zM329.8 177l1.8 1.8v5.3h-3.5v-5.3zM354.5 177l1.8 1.8v5.3h-3.5v-5.3zM375.7 177l1.8 1.8v5.3h-3.6v-5.3zM15.9 205.2l1.7 1.8v5.3h-3.5v-5.3zM38.8 205.2l1.8 1.8v5.3h-3.6v-5.3zM61.7 205.2l1.8 1.8v5.3h-3.5v-5.3z"/>
<path d="M84.7 205.2l1.7 1.8v5.3h-3.5v-5.3zM107.6 205.2l1.8 1.8v5.3h-3.6v-5.3zM132.3 205.2l1.8 1.8v5.3h-3.6v-5.3zM157 205.2l1.7 1.8v5.3h-3.5v-5.3zM181.7 205.2l1.7 1.8v5.3h-3.5v-5.3zM206.4 205.2l1.7 1.8v5.3h-3.5v-5.3zM232.8 205.2l1.8 1.8v5.3h-3.5v-5.3zM259.3 205.2l1.8 1.8v5.3h-3.6v-5.3zM284 207l1.8-1.8 1.7 1.8v5.3h-3.5zM310.4 205.2l1.8 1.8v5.3h-3.5v-5.3zM335.1 205.2l1.8 1.8v5.3h-3.5v-5.3zM359.8 205.2l1.8 1.8v5.3h-3.5v-5.3z"/>
<path d="M381 205.2l1.8 1.8v5.3h-3.6v-5.3z"/>
</g>
<path d="M8.8 9.5h121.7v67h-121.7zM162.3 9.5h67v56.4h-67zM231.1 9.5h158.7v54.6h-158.7z" fill="none" stroke="#000" stroke-width=".35" stroke-dasharray="2.1 2.1"/>
<path d="M86.4 23.6h3.6" fill="none" stroke="#f00" stroke-width=".35"/>
<g fill="#c00">
<circle cx="273.4" cy="51.8" r=".88"/>
<circle cx="351" cy="51.8" r=".88"/>
<circle cx="15.9" cy="200" r=".88"/>
<circle cx="26.5" cy="200" r=".88"/>
<circle cx="49.4" cy="200" r=".88"/>
<circle cx="38.8" cy="200" r=".88"/>
<circle cx="72.3" cy="200" r=".88"/>
<circle cx="61.7" cy="200" r=".88"/>
<circle cx="95.3" cy="200" r=".88"/>
<circle cx="84.7" cy="200" r=".88"/>
<circle cx="118.2" cy="200" r=".88"/>
<circle cx="107.6" cy="200" r=".88"/>
<circle cx="142.9" cy="200" r=".88"/>
<circle cx="132.3" cy="200" r=".88"/>
<circle cx="167.6" cy="200" r=".88"/>
<circle cx="157" cy="200" r=".88"/>
<circle cx="192.3" cy="200" r=".88"/>
<circle cx="181.7" cy="200" r=".88"/>
<circle cx="217" cy="200" r=".88"/>
<circle cx="206.4" cy="200" r=".88"/>
<circle cx="243.4" cy="200" r=".88"/>
<circle cx="232.8" cy="200" r=".88"/>
<circle cx="269.9" cy="200" r=".88"/>
<circle cx="259.3" cy="200" r=".88"/>
<circle cx="296.3" cy="200" r=".88"/>
<circle cx="285.8" cy="200" r=".88"/>
<circle cx="321" cy="200" r=".88"/>
<circle cx="310.4" cy="200" r=".88"/>
<circle cx="345.7" cy="200" r=".88"/>
<circle cx="335.1" cy="200" r=".88"/>
<circle cx="370.4" cy="200" r=".88"/>
<circle cx="359.8" cy="200" r=".88"/>
<circle cx="15.9" cy="173.5" r=".88"/>
<circle cx="38.8" cy="173.5" r=".88"/>
<circle cx="61.7" cy="173.5" r=".88"/>
<circle cx="84.7" cy="173.5" r=".88"/>
<circle cx="107.6" cy="173.5" r=".88"/>
<circle cx="132.3" cy="173.5" r=".88"/>
<circle cx="157" cy="173.5" r=".88"/>
<circle cx="181.7" cy="173.5" r=".88"/>
<circle cx="206.4" cy="173.5" r=".88"/>
<circle cx="232.8" cy="173.5" r=".88"/>
<circle cx="259.3" cy="173.5" r=".88"/>
<circle cx="285.8" cy="173.5" r=".88"/>
<circle cx="310.4" cy="173.5" r=".88"/>
<circle cx="335.1" cy="173.5" r=".88"/>
<circle cx="381" cy="200" r=".88"/>
<circle cx="391.6" cy="200" r=".88"/>
<circle cx="359.8" cy="173.5" r=".88"/>
<circle cx="381" cy="173.5" r=".88"/>
<circle cx="264.6" cy="37.7" r=".88"/>
<circle cx="342.2" cy="37.7" r=".88"/>
<circle cx="109.4" cy="23.6" r=".88"/>
<circle cx="109.4" cy="55.3" r=".88"/>
</g>
<text font-size="4.6" fill="#00f" x="270.8" y="265.4">Elektrische schema lineaire sensor</text>
<g font-size="4.2">
<text x="196.5" y="52.1">GND</text>
<text x="268.8" y="61">GND</text>
<text x="346.4" y="61">GND</text>
<text x="16.6" y="71.5">GND</text>
<text x="21.9" y="212.7">GND</text>
<text x="44.8" y="212.7">GND</text>
<text x="67.7" y="212.7">GND</text>
<text x="90.7" y="212.7">GND</text>
<text x="113.6" y="212.7">GND</text>
<text x="138.3" y="212.7">GND</text>
<text x="163" y="212.7">GND</text>
<text x="187.7" y="212.7">GND</text>
<text x="212.4" y="212.7">GND</text>
<text x="238.8" y="212.7">GND</text>
<text x="265.3" y="212.7">GND</text>
<text x="291.7" y="212.7">GND</text>
<text x="316.4" y="212.7">GND</text>
<text x="341.1" y="212.7">GND</text>
<text x="365.8" y="212.7">GND</text>
<text x="387" y="212.7">GND</text>
</g>
<g font-size="4.2" fill="#00f">
<text x="392.5" y="265.7">1.0</text>
<text x="310.9" y="275.2">Hogent</text>
<text x="304" y="283">2025-10-08</text>
</g>
<g font-size="3.9" fill="#00f">
<text x="12.5" y="24.8">SIG</text>
<text x="15.1" y="28.4">I7</text>
<text x="97.2" y="28.4">I8</text>
<text x="122.4" y="24.9">5V</text>
<text x="297.3" y="28.4">KAT1</text>
<text x="374.6" y="28.3">KAT2</text>
<text x="15.1" y="31.9">I6</text>
<text x="15.1" y="35.5">I5</text>
<text x="97.2" y="31.9">I9</text>
<text x="97.2" y="35.5">I10</text>
<text x="15.1" y="39">I4</text>
<text x="97.2" y="39">I11</text>
<text x="232.7" y="38.9">A4</text>
<text x="310.3" y="38.9">A4</text>
<text x="15.1" y="42.5">I3</text>
<text x="15.1" y="46">I2</text>
<text x="97.2" y="42.5">I12</text>
<text x="97.2" y="46">I13</text>
<text x="177.6" y="42.4" transform="rotate(-90 177.6 42.4)">S0</text>
<text x="181.2" y="42.4" transform="rotate(-90 181.2 42.4)">S1</text>
<text x="184.7" y="42.4" transform="rotate(-90 184.7 42.4)">S2</text>
<text x="188.2" y="42.4" transform="rotate(-90 188.2 42.4)">S3</text>
<text x="191.7" y="43" transform="rotate(-90 191.7 43)">A4</text>
<text x="195.3" y="44.4" transform="rotate(-90 195.3 44.4)">SIG</text>
<text x="198.8" y="43" transform="rotate(-90 198.8 43)">5V</text>
<text x="15.1" y="49.6">I1</text>
<text x="15.5" y="53">I0</text>
<text x="97.2" y="49.6">I14</text>
<text x="97.2" y="53.1">I15</text>
<text x="14.6" y="56.6">S0</text>
<text x="14.6" y="60.1">S1</text>
<text x="97.7" y="60.2">S2</text>
<text x="97.7" y="63.7">S3 GND</text>
<text x="27.8" y="93.2" transform="rotate(-90 27.8 93.2)">5V</text>
<text x="50.7" y="93.2" transform="rotate(-90 50.7 93.2)">5V</text>
<text x="73.6" y="93.2" transform="rotate(-90 73.6 93.2)">5V</text>
<text x="96.6" y="93.2" transform="rotate(-90 96.6 93.2)">5V</text>
<text x="119.5" y="93.2" transform="rotate(-90 119.5 93.2)">5V</text>
<text x="144.2" y="93.2" transform="rotate(-90 144.2 93.2)">5V</text>
<text x="168.9" y="93.2" transform="rotate(-90 168.9 93.2)">5V</text>
<text x="193.6" y="93.2" transform="rotate(-90 193.6 93.2)">5V</text>
<text x="218.3" y="93.2" transform="rotate(-90 218.3 93.2)">5V</text>
<text x="244.7" y="93.2" transform="rotate(-90 244.7 93.2)">5V</text>
<text x="271.2" y="93.2" transform="rotate(-90 271.2 93.2)">5V</text>
<text x="297.6" y="93.2" transform="rotate(-90 297.6 93.2)">5V</text>
<text x="322.3" y="93.2" transform="rotate(-90 322.3 93.2)">5V</text>
<text x="347" y="93.2" transform="rotate(-90 347 93.2)">5V</text>
<text x="371.7" y="93.2" transform="rotate(-90 371.7 93.2)">5V</text>
<text x="392.9" y="93.2" transform="rotate(-90 392.9 93.2)">5V</text>
<text x="17.2" y="123.2" transform="rotate(-90 17.2 123.2)">KAT1</text>
<text x="40.1" y="123.2" transform="rotate(-90 40.1 123.2)">KAT1</text>
<text x="63" y="123.2" transform="rotate(-90 63 123.2)">KAT1</text>
<text x="86" y="123.2" transform="rotate(-90 86 123.2)">KAT1</text>
<text x="108.9" y="123.2" transform="rotate(-90 108.9 123.2)">KAT1</text>
<text x="133.6" y="123.2" transform="rotate(-90 133.6 123.2)">KAT1</text>
<text x="158.3" y="123.2" transform="rotate(-90 158.3 123.2)">KAT1</text>
<text x="183" y="123.2" transform="rotate(-90 183 123.2)">KAT1</text>
<text x="207.7" y="123.2" transform="rotate(-90 207.7 123.2)">KAT2</text>
<text x="234.1" y="123.2" transform="rotate(-90 234.1 123.2)">KAT2</text>
<text x="260.6" y="123.2" transform="rotate(-90 260.6 123.2)">KAT2</text>
<text x="287.1" y="123.2" transform="rotate(-90 287.1 123.2)">KAT2</text>
<text x="311.7" y="123.2" transform="rotate(-90 311.7 123.2)">KAT2</text>
<text x="336.4" y="123.2" transform="rotate(-90 336.4 123.2)">KAT2</text>
<text x="361.1" y="123.2" transform="rotate(-90 361.1 123.2)">KAT2</text>
<text x="382.3" y="123.2" transform="rotate(-90 382.3 123.2)">KAT2</text>
<text x="11.9" y="187.9" transform="rotate(-90 11.9 187.9)">I8</text>
<text x="34.8" y="187.9" transform="rotate(-90 34.8 187.9)">I9</text>
<text x="57.7" y="189.8" transform="rotate(-90 57.7 189.8)">I10</text>
<text x="80.6" y="189.7" transform="rotate(-90 80.6 189.7)">I11</text>
<text x="103.5" y="189.8" transform="rotate(-90 103.5 189.8)">I12</text>
<text x="128.3" y="189.8" transform="rotate(-90 128.3 189.8)">I13</text>
<text x="152.9" y="189.8" transform="rotate(-90 152.9 189.8)">I14</text>
<text x="175.9" y="189.8" transform="rotate(-90 175.9 189.8)">I15</text>
<text x="200.5" y="187.9" transform="rotate(-90 200.5 187.9)">I0</text>
<text x="228.8" y="187.9" transform="rotate(-90 228.8 187.9)">I1</text>
<text x="255.3" y="187.9" transform="rotate(-90 255.3 187.9)">I2</text>
<text x="280" y="187.9" transform="rotate(-90 280 187.9)">I3</text>
<text x="306.4" y="187.9" transform="rotate(-90 306.4 187.9)">I4</text>
<text x="331.1" y="187.9" transform="rotate(-90 331.1 187.9)">I5</text>
<text x="355.8" y="187.9" transform="rotate(-90 355.8 187.9)">I6</text>
<text x="376.9" y="187.9" transform="rotate(-90 376.9 187.9)">I7</text>
<text x="17.1" y="217.6" transform="rotate(-90 17.1 217.6)">5V</text>
<text x="40" y="217.6" transform="rotate(-90 40 217.6)">5V</text>
<text x="62.9" y="217.6" transform="rotate(-90 62.9 217.6)">5V</text>
<text x="85.9" y="217.6" transform="rotate(-90 85.9 217.6)">5V</text>
<text x="108.8" y="217.6" transform="rotate(-90 108.8 217.6)">5V</text>
<text x="133.5" y="217.6" transform="rotate(-90 133.5 217.6)">5V</text>
<text x="158.2" y="217.6" transform="rotate(-90 158.2 217.6)">5V</text>
<text x="182.9" y="217.6" transform="rotate(-90 182.9 217.6)">5V</text>
<text x="207.6" y="217.6" transform="rotate(-90 207.6 217.6)">5V</text>
<text x="234" y="217.6" transform="rotate(-90 234 217.6)">5V</text>
<text x="260.5" y="217.6" transform="rotate(-90 260.5 217.6)">5V</text>
<text x="287" y="217.6" transform="rotate(-90 287 217.6)">5V</text>
<text x="311.7" y="217.6" transform="rotate(-90 311.7 217.6)">5V</text>
<text x="336.3" y="217.6" transform="rotate(-90 336.3 217.6)">5V</text>
<text x="361" y="217.6" transform="rotate(-90 361 217.6)">5V</text>
<text x="382.2" y="217.6" transform="rotate(-90 382.2 217.6)">5V</text>
</g>
<g font-size="3.9" fill="#800">
<text x="250.5" y="261">TITLE:</text>
<text x="379.1" y="265.7">REV:</text>
<text x="287.4" y="275.2">Company:</text>
<text x="378.7" y="275.8">Sheet: 1/1</text>
<text x="287.4" y="282.9">Date:</text>
<text x="336.4" y="282.9">Drawn By: alexandrudegelder</text>
</g>
<g font-size="3.2" fill="#800">
<text x="41.6" y="6.8">1</text>
<text x="110.8" y="6.8">2</text>
<text x="179.9" y="6.8">3</text>
<text x="249.1" y="6.8">4</text>
<text x="318.2" y="6.8">5</text>
<text x="4.1" y="41.9">A</text>
<text x="405.9" y="41.9">A</text>
<text x="4.1" y="111.1">B</text>
<text x="405.9" y="111.1">B</text>
<text x="4.1" y="180.2">C</text>
<text x="405.9" y="180.2">C</text>
<text x="4.1" y="249.3">D</text>
<text x="405.9" y="249.3">D</text>
<text x="41.6" y="287.6">1</text>
<text x="110.8" y="287.6">2</text>
<text x="179.9" y="287.6">3</text>
<text x="249.1" y="287.6">4</text>
<text x="318.2" y="287.6">5</text>
</g>
<g font-size="3.2" fill="#00f">
<text x="10.6" y="14.7">CD74HC4067</text>
<text x="164" y="13">16Pin CONN IR sensor QR1113</text>
<text x="27.8" y="23.2">1</text>
<text x="27.8" y="26.7">2</text>
<text x="31.3" y="25">COMMON INPUT/OUTPUT</text>
<text x="31.3" y="28.5">I7</text>
<text x="81.8" y="28.5">I8</text>
<text x="86.6" y="26.7">23</text>
<text x="177.3" y="26.4" transform="rotate(-90 177.3 26.4)">8</text>
<text x="180.8" y="26.4" transform="rotate(-90 180.8 26.4)">7</text>
<text x="184.3" y="26.4" transform="rotate(-90 184.3 26.4)">6</text>
<text x="187.9" y="26.4" transform="rotate(-90 187.9 26.4)">5</text>
<text x="191.4" y="26.4" transform="rotate(-90 191.4 26.4)">4</text>
<text x="194.9" y="26.4" transform="rotate(-90 194.9 26.4)">3</text>
<text x="198.5" y="26.4" transform="rotate(-90 198.5 26.4)">2</text>
<text x="202" y="26.4" transform="rotate(-90 202 26.4)">1</text>
<text x="27.8" y="30.3">3</text>
<text x="27.8" y="33.8">4</text>
<text x="31.3" y="32">I6</text>
<text x="31.3" y="35.6">I5</text>
<text x="79.8" y="35.6">I10</text>
<text x="81.8" y="32">I9</text>
<text x="86.6" y="33.8">21</text>
<text x="86.6" y="30.3">22</text>
<text x="27.8" y="37.3">5</text>
<text x="27.8" y="40.9">6</text>
<text x="31.3" y="39.1">I4</text>
<text x="79.8" y="39.1">I11</text>
<text x="86.6" y="40.9">19</text>
<text x="86.6" y="37.3">20</text>
<text x="27.8" y="44.4">7</text>
<text x="27.8" y="47.9">8</text>
<text x="31.3" y="42.6">I3</text>
<text x="31.3" y="46.1">I2</text>
<text x="79.8" y="46.1">I13</text>
<text x="79.8" y="42.6">I12</text>
<text x="86.6" y="47.9">17</text>
<text x="86.6" y="44.4">18</text>
<text x="27.8" y="51.4">9</text>
<text x="31.3" y="49.7">I1</text>
<text x="31.3" y="53.2">I0</text>
<text x="79.8" y="53.2">I15</text>
<text x="79.8" y="49.7">I14</text>
<text x="86.6" y="51.4">16</text>
<text x="25.8" y="55">10</text>
<text x="25.8" y="58.5">11</text>
<text x="31.3" y="56.7">S0</text>
<text x="80.5" y="56.7">E#</text>
<text x="86.6" y="58.5">14</text>
<text x="86.6" y="55">15</text>
<text x="31.3" y="60.3">S1</text>
<text x="80.9" y="63.8">S3</text>
<text x="80.9" y="60.3">S2</text>
<text x="86.6" y="62">13</text>
</g>
<g font-size="3.2" fill="#000080">
<text x="56.1" y="15.8">U1</text>
<text x="184.5" y="17.7">8-PIN</text>
<text x="56.1" y="19">CD74HC4067M96</text>
<text x="251.9" y="34.9">100</text>
<text x="251.9" y="31.7">R1</text>
<text x="329.5" y="34.9">100</text>
<text x="329.5" y="31.7">R3</text>
<text x="287.5" y="41.9">AO3400A</text>
<text x="287.5" y="38.7">Q1</text>
<text x="363.4" y="41.9">AO3400A</text>
<text x="363.4" y="38.7">Q2</text>
<text x="112.9" y="45.5">100nF</text>
<text x="112.9" y="42.3">C1</text>
<text x="267.1" y="45.9">R2</text>
<text x="344.7" y="45.9">R4</text>
<text x="267.1" y="49">100k</text>
<text x="344.7" y="49">100k</text>
<text x="28.9" y="111.2">R5</text>
<text x="51.9" y="111.2">R6</text>
<text x="74.8" y="111.2">R7</text>
<text x="97.7" y="111.2">R8</text>
<text x="120.6" y="111.2">R9</text>
<text x="145.3" y="111.2">R10</text>
<text x="170" y="111.2">R11</text>
<text x="194.7" y="111.2">R12</text>
<text x="219.4" y="111.2">R13</text>
<text x="245.9" y="111.2">R14</text>
<text x="272.3" y="111.2">R15</text>
<text x="298.8" y="111.2">R16</text>
<text x="323.5" y="111.2">R17</text>
<text x="348.2" y="111.2">R18</text>
<text x="372.9" y="111.2">R19</text>
<text x="394.1" y="111.2">R20</text>
<text x="28.9" y="114.3">220</text>
<text x="51.9" y="114.3">220</text>
<text x="74.8" y="114.3">220</text>
<text x="97.7" y="114.3">220</text>
<text x="120.6" y="114.3">220</text>
<text x="145.3" y="114.3">220</text>
<text x="170" y="114.3">220</text>
<text x="194.7" y="114.3">220</text>
<text x="219.4" y="114.3">220</text>
<text x="245.9" y="114.3">220</text>
<text x="272.3" y="114.3">220</text>
<text x="298.8" y="114.3">220</text>
<text x="323.5" y="114.3">220</text>
<text x="348.2" y="114.3">220</text>
<text x="372.9" y="114.3">220</text>
<text x="394.1" y="114.3">220</text>
<text x="18" y="183.5">R21</text>
<text x="40.9" y="183.5">R22</text>
<text x="63.9" y="183.5">R23</text>
<text x="86.8" y="183.5">R24</text>
<text x="109.7" y="183.5">R25</text>
<text x="134.4" y="183.5">R26</text>
<text x="159.1" y="183.5">R27</text>
<text x="183.8" y="183.5">R28</text>
<text x="208.5" y="183.5">R29</text>
<text x="234.9" y="183.5">R30</text>
<text x="261.4" y="183.5">R31</text>
<text x="287.9" y="183.5">R32</text>
<text x="312.6" y="183.5">R33</text>
<text x="337.3" y="183.5">R34</text>
<text x="361.9" y="183.5">R35</text>
<text x="383.1" y="183.5">R36</text>
<text x="18" y="186.6">10k</text>
<text x="40.9" y="186.6">10k</text>
<text x="63.9" y="186.6">10k</text>
<text x="86.8" y="186.6">10k</text>
<text x="109.7" y="186.6">10k</text>
<text x="134.4" y="186.6">10k</text>
<text x="159.1" y="186.6">10k</text>
<text x="183.8" y="186.6">10k</text>
<text x="208.5" y="186.6">10k</text>
<text x="234.9" y="186.6">10k</text>
<text x="261.4" y="186.6">10k</text>
<text x="287.9" y="186.6">10k</text>
<text x="312.6" y="186.6">10k</text>
<text x="337.3" y="186.6">10k</text>
<text x="361.9" y="186.6">10k</text>
<text x="383.1" y="186.6">10k</text>
<text x="16.5" y="195.8">100nF</text>
<text x="19.1" y="192.3">C2</text>
<text x="39.4" y="195.8">100nF</text>
<text x="42" y="192.3">C3</text>
<text x="62.4" y="195.8">100nF</text>
<text x="64.9" y="192.3">C4</text>
<text x="85.3" y="195.8">100nF</text>
<text x="87.9" y="192.3">C5</text>
<text x="108.2" y="195.8">100nF</text>
<text x="110.8" y="192.3">C6</text>
<text x="132.9" y="195.8">100nF</text>
<text x="135.5" y="192.3">C7</text>
<text x="157.6" y="195.8">100nF</text>
<text x="160.2" y="192.3">C8</text>
<text x="182.3" y="195.8">100nF</text>
<text x="184.9" y="192.3">C9</text>
<text x="207" y="195.8">100nF</text>
<text x="209.6" y="192.3">C10</text>
<text x="233.5" y="195.8">100nF</text>
<text x="236" y="192.3">C11</text>
<text x="259.9" y="195.8">100nF</text>
<text x="262.5" y="192.3">C12</text>
<text x="286.4" y="195.8">100nF</text>
<text x="288.9" y="192.3">C13</text>
<text x="311.1" y="195.8">100nF</text>
<text x="313.6" y="192.3">C14</text>
<text x="335.8" y="195.8">100nF</text>
<text x="338.3" y="192.3">C15</text>
<text x="360.5" y="195.8">100nF</text>
<text x="363" y="192.3">C16</text>
<text x="381.6" y="195.8">100nF</text>
<text x="384.2" y="192.3">C17</text>
</g>
<g font-size="3.2" fill="#f00">
<text x="86.6" y="23.2">24</text>
<text x="78.5" y="25">VCC</text>
</g>
<g font-size="3.2">
<text x="25.8" y="62">12</text>
<text x="31.3" y="63.8">GND</text>
<text x="15.5" y="138.2" transform="rotate(-90 15.5 138.2)">2</text>
<text x="26.1" y="138.2" transform="rotate(-90 26.1 138.2)">1</text>
<text x="38.5" y="138.2" transform="rotate(-90 38.5 138.2)">2</text>
<text x="49" y="138.2" transform="rotate(-90 49 138.2)">1</text>
<text x="61.4" y="138.2" transform="rotate(-90 61.4 138.2)">2</text>
<text x="72" y="138.2" transform="rotate(-90 72 138.2)">1</text>
<text x="84.3" y="138.2" transform="rotate(-90 84.3 138.2)">2</text>
<text x="94.9" y="138.2" transform="rotate(-90 94.9 138.2)">1</text>
<text x="107.2" y="138.2" transform="rotate(-90 107.2 138.2)">2</text>
<text x="117.8" y="138.2" transform="rotate(-90 117.8 138.2)">1</text>
<text x="131.9" y="138.2" transform="rotate(-90 131.9 138.2)">2</text>
<text x="142.5" y="138.2" transform="rotate(-90 142.5 138.2)">1</text>
<text x="156.6" y="138.2" transform="rotate(-90 156.6 138.2)">2</text>
<text x="167.2" y="138.2" transform="rotate(-90 167.2 138.2)">1</text>
<text x="181.3" y="138.2" transform="rotate(-90 181.3 138.2)">2</text>
<text x="191.9" y="138.2" transform="rotate(-90 191.9 138.2)">1</text>
<text x="206" y="138.2" transform="rotate(-90 206 138.2)">2</text>
<text x="216.6" y="138.2" transform="rotate(-90 216.6 138.2)">1</text>
<text x="232.5" y="138.2" transform="rotate(-90 232.5 138.2)">2</text>
<text x="243.1" y="138.2" transform="rotate(-90 243.1 138.2)">1</text>
<text x="258.9" y="138.2" transform="rotate(-90 258.9 138.2)">2</text>
<text x="269.5" y="138.2" transform="rotate(-90 269.5 138.2)">1</text>
<text x="285.4" y="138.2" transform="rotate(-90 285.4 138.2)">2</text>
<text x="296" y="138.2" transform="rotate(-90 296 138.2)">1</text>
<text x="310.1" y="138.2" transform="rotate(-90 310.1 138.2)">2</text>
<text x="320.7" y="138.2" transform="rotate(-90 320.7 138.2)">1</text>
<text x="334.8" y="138.2" transform="rotate(-90 334.8 138.2)">2</text>
<text x="345.4" y="138.2" transform="rotate(-90 345.4 138.2)">1</text>
<text x="359.5" y="138.2" transform="rotate(-90 359.5 138.2)">2</text>
<text x="370.1" y="138.2" transform="rotate(-90 370.1 138.2)">1</text>
<text x="380.6" y="138.2" transform="rotate(-90 380.6 138.2)">2</text>
<text x="391.2" y="138.2" transform="rotate(-90 391.2 138.2)">1</text>
<text x="15.5" y="168.5" transform="rotate(-90 15.5 168.5)">3</text>
<text x="26.1" y="168.5" transform="rotate(-90 26.1 168.5)">4</text>
<text x="38.5" y="168.5" transform="rotate(-90 38.5 168.5)">3</text>
<text x="49" y="168.5" transform="rotate(-90 49 168.5)">4</text>
<text x="61.4" y="168.5" transform="rotate(-90 61.4 168.5)">3</text>
<text x="72" y="168.5" transform="rotate(-90 72 168.5)">4</text>
<text x="84.3" y="168.5" transform="rotate(-90 84.3 168.5)">3</text>
<text x="94.9" y="168.5" transform="rotate(-90 94.9 168.5)">4</text>
<text x="107.2" y="168.5" transform="rotate(-90 107.2 168.5)">3</text>
<text x="117.8" y="168.5" transform="rotate(-90 117.8 168.5)">4</text>
<text x="131.9" y="168.5" transform="rotate(-90 131.9 168.5)">3</text>
<text x="142.5" y="168.5" transform="rotate(-90 142.5 168.5)">4</text>
<text x="156.6" y="168.5" transform="rotate(-90 156.6 168.5)">3</text>
<text x="167.2" y="168.5" transform="rotate(-90 167.2 168.5)">4</text>
<text x="181.3" y="168.5" transform="rotate(-90 181.3 168.5)">3</text>
<text x="191.9" y="168.5" transform="rotate(-90 191.9 168.5)">4</text>
<text x="206" y="168.5" transform="rotate(-90 206 168.5)">3</text>
<text x="216.6" y="168.5" transform="rotate(-90 216.6 168.5)">4</text>
<text x="232.5" y="168.5" transform="rotate(-90 232.5 168.5)">3</text>
<text x="243.1" y="168.5" transform="rotate(-90 243.1 168.5)">4</text>
<text x="258.9" y="168.5" transform="rotate(-90 258.9 168.5)">3</text>
<text x="269.5" y="168.5" transform="rotate(-90 269.5 168.5)">4</text>
<text x="285.4" y="168.5" transform="rotate(-90 285.4 168.5)">3</text>
<text x="296" y="168.5" transform="rotate(-90 296 168.5)">4</text>
<text x="310.1" y="168.5" transform="rotate(-90 310.1 168.5)">3</text>
<text x="320.7" y="168.5" transform="rotate(-90 320.7 168.5)">4</text>
<text x="334.8" y="168.5" transform="rotate(-90 334.8 168.5)">3</text>
<text x="345.4" y="168.5" transform="rotate(-90 345.4 168.5)">4</text>
<text x="359.5" y="168.5" transform="rotate(-90 359.5 168.5)">3</text>
<text x="370.1" y="168.5" transform="rotate(-90 370.1 168.5)">4</text>
<text x="380.6" y="168.5" transform="rotate(-90 380.6 168.5)">3</text>
<text x="391.2" y="168.5" transform="rotate(-90 391.2 168.5)">4</text>
</g>
<g font-size="2.5" fill="#000080">
<text x="13.2" y="151.4">QR1</text>
<text x="36.1" y="151.4">QR2</text>
<text x="59.1" y="151.4">QR3</text>
<text x="82" y="151.4">QR4</text>
<text x="104.9" y="151.4">QR5</text>
<text x="129.6" y="151.4">QR6</text>
<text x="154.3" y="151.4">QR7</text>
<text x="179" y="151.4">QR8</text>
<text x="203.7" y="151.4">QR9</text>
<text x="230.2" y="151.4">QR10</text>
<text x="256.6" y="151.4">QR11</text>
<text x="283.1" y="151.4">QR12</text>
<text x="307.8" y="151.4">QR13</text>
<text x="332.5" y="151.4">QR14</text>
<text x="357.2" y="151.4">QR15</text>
<text x="378.3" y="151.4">QR16</text>
</g>
</svg>
